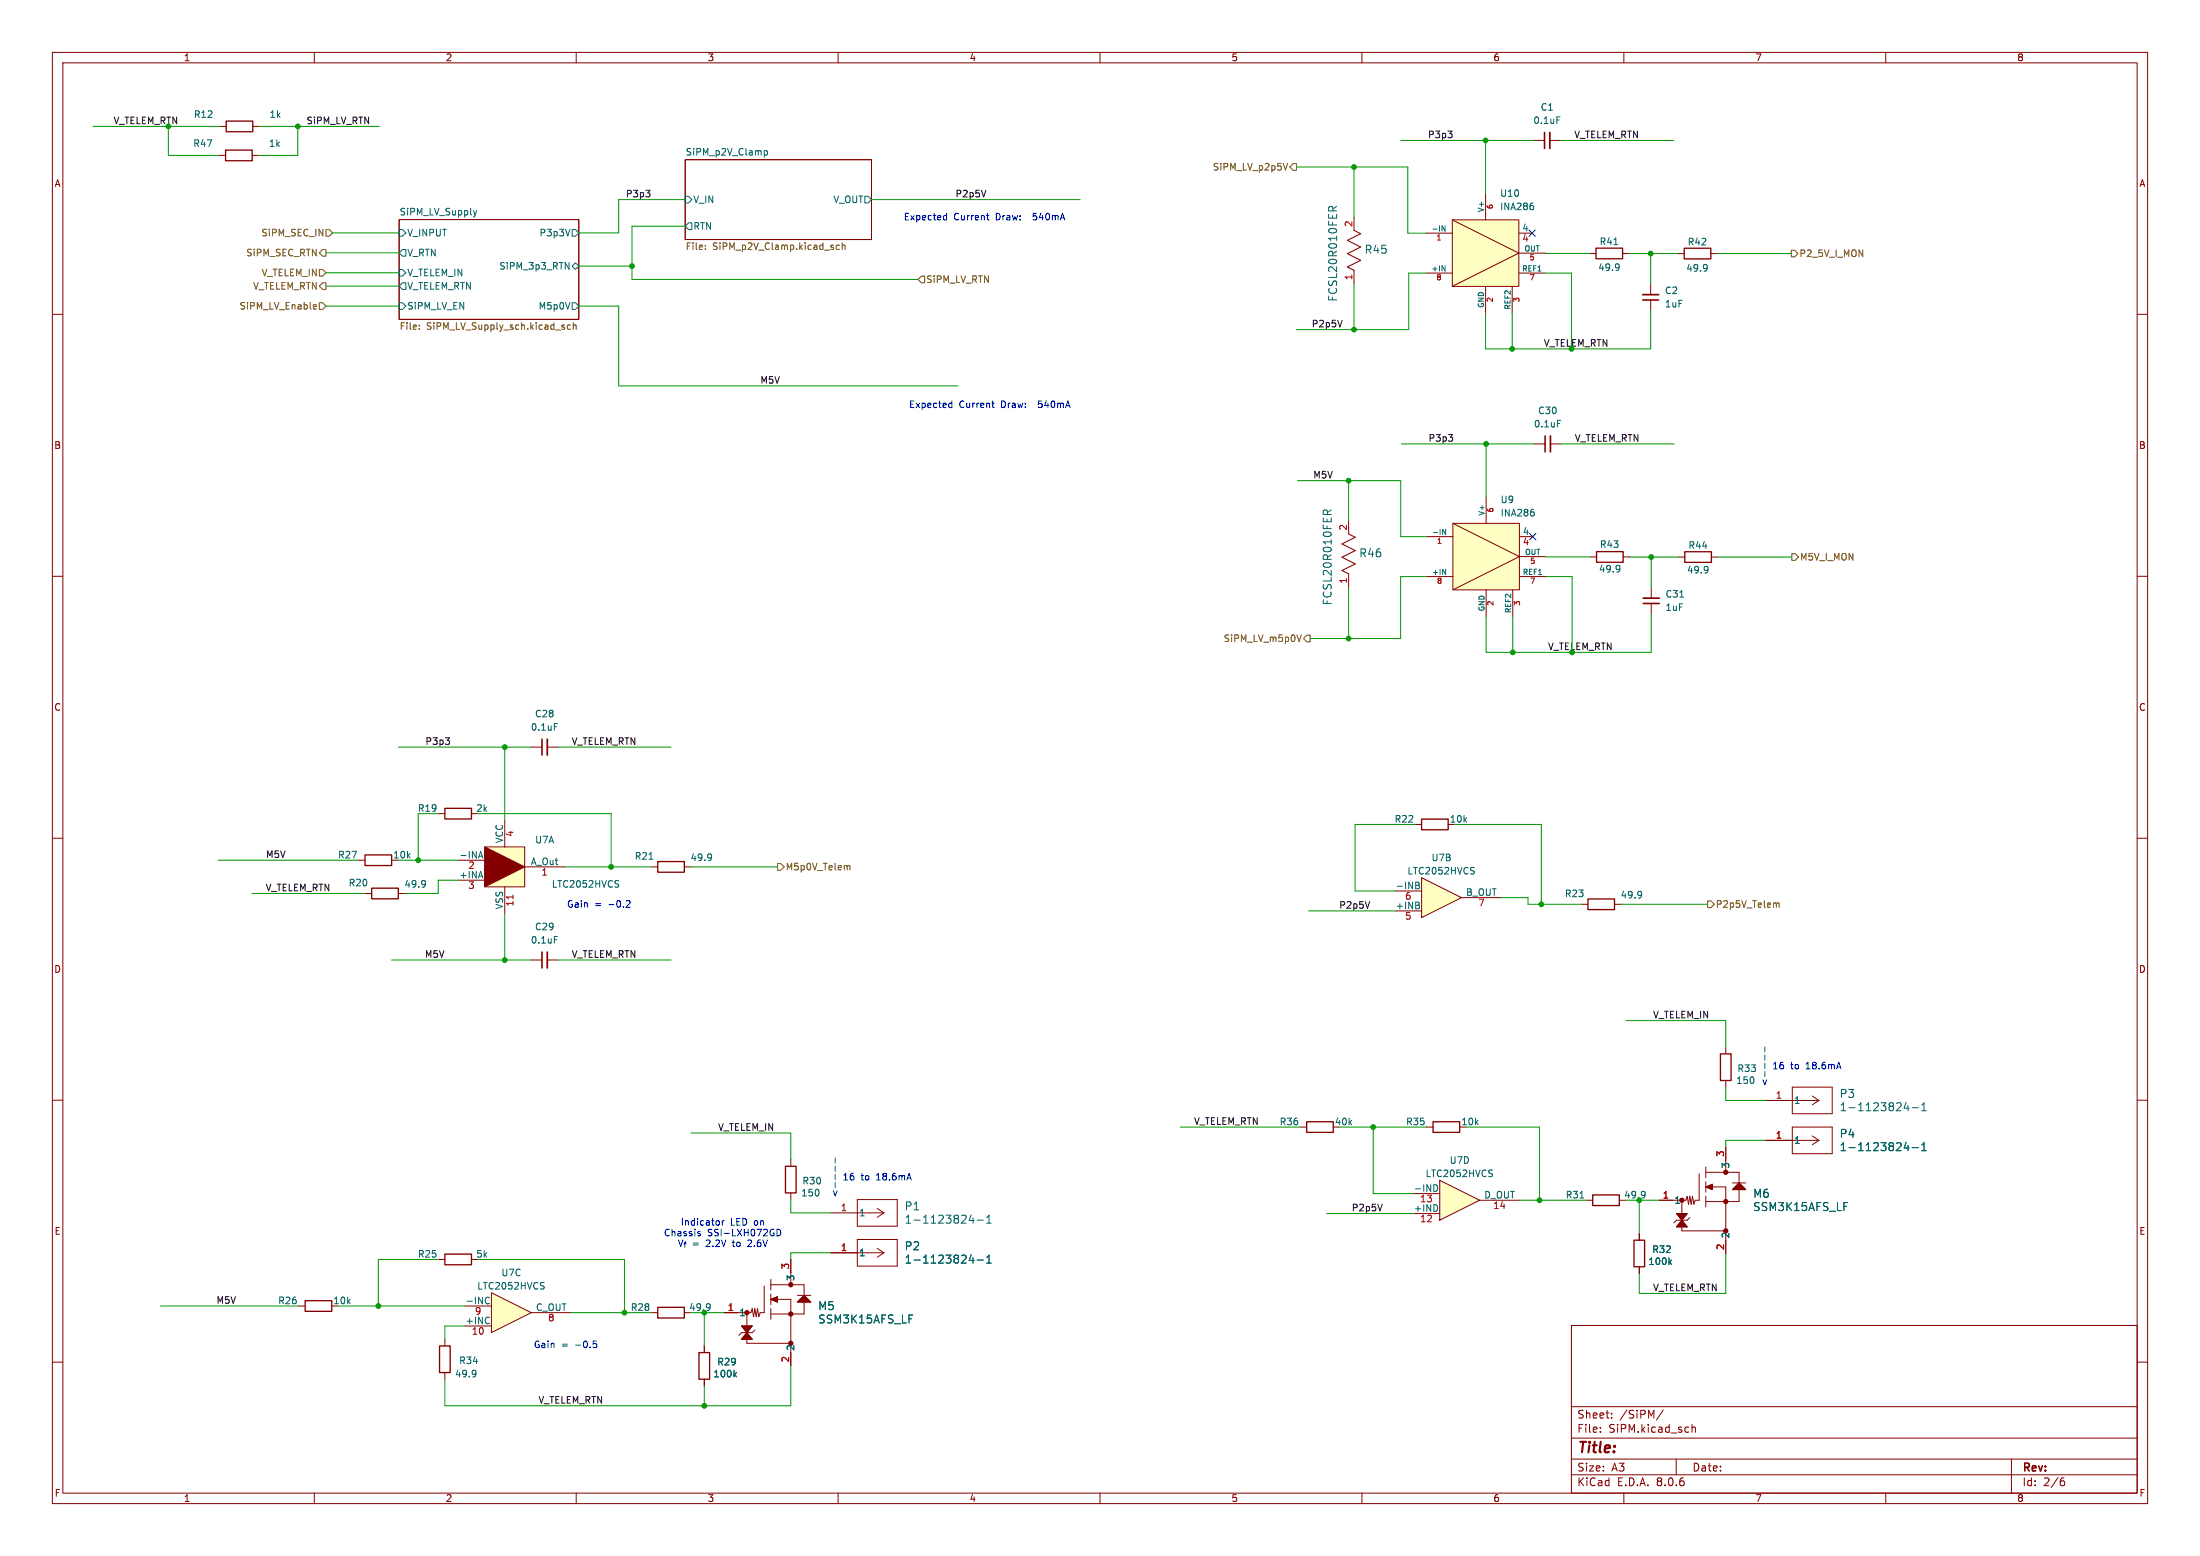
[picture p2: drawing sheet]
<svg xmlns="http://www.w3.org/2000/svg" width="420mm" height="297mm" viewBox="0 0 420 297" stroke-linecap="round" stroke-linejoin="round" font-family="sans-serif">
<g fill="none" stroke="#840000" stroke-width=".19">
<path d="M10 10h400v277h-400zM12 12h396v273h-396zM60 10v2M110 10v2M160 10v2M210 10v2M260 10v2M310 10v2M360 10v2M130.8 30.5h35.6v15.2h-35.6zM10 60h2M76.2 41.9h34.3v19.1h-34.3z"/>
<path d="M408 60h2M10 110h2M408 110h2M10 160h2M101.4 142.6h2.1M104.5 142.6h2M408 160h2M10 210h2M329.5 218.9v4.9M408 210h2M312.9 235.4v1.3M320.1 231.6h2l-2 2.6h2z"/>
<path d="M321.1 234.2v.7h8.4M321.1 229.1v2.5M322.6 232.4l-.5 .5h-2l-.6 .5M324.4 224v5.1h-.8l-.2 .8-.3-1.6-.2 1.6-.3-1.6-.3 1.6-.2-1.6-.3 .8h-5M325.6 222.7v2.1M325.6 225.5v2.1M325.6 228.3v2.1M325.6 226.6l1.3-.5v1zM325.6 223.8h6.4v2M326.9 226.6h2.6v12.7M330.7 227.1l1.3-1.3 1.3 1.3zM330.7 225.8h2.6"/>
<path d="M332 227.1v2.3h-6.4M10 260h2M300 253h108v32h-108zM312.9 241.8v1.3M408 260h2M300 278.5h108M300 274.5h108M300 268.5h108M305.5 273.2v.2M305.5 272.5v.1M307.7 270.5v.2M307.7 269.8v.1"/>
<path d="M317.5 269.1l-1.3 1.9M320 278.5v3M323 271.9v1.5M323 272.5l.2-.1 .4 .1 .1 .9M384 278.5v6.5M60 285v2M110 285v2M160 285v2M210 285v2M260 285v2M300 281.5h108M310 285v2"/>
<path d="M360 285v2M393.6 282.7h.3l.3 .2-.1 .5-.5 .2M394 282.1l-.4 .1"/>
</g>
<g fill="none" stroke="#006464" stroke-width=".19">
<path d="M130.8 37.5h.6l.7 .6-.7 .6h-.6zM145.9 28.8v1.2M145.9 28.8h.4l.2 .2-.1 .5h-.5M165.1 37.5h.6l.7 .6-.7 .6h-.6zM76.2 57.8h.6l.7 .6-.7 .7h-.6zM76.2 43.8h.6l.7 .7-.7 .6h-.6zM76.2 51.4h.6l.7 .7-.7 .6h-.6zM76.8 47.6h.7v1.3h-.7l-.6-.6zM76.8 54h.7v1.2h-.7l-.6-.6zM90.4 40.2l.3 .8M90.7 41l-.2 .4M91 40.2l-.3 .8"/>
<path d="M107.9 50.1l.7 1.3v-1.3M108.8 43.8l-.4 1.2M109.2 43.8h.7l.6 .7-.6 .6h-.7zM109.2 50.8l.7-.6 .6 .6-.6 .6zM109.2 57.8h.7l.6 .6-.6 .7h-.7zM131.4 42.5h.7v1.3h-.7l-.6-.6zM105.8 138.1h.6M352 229.5h.7M318.7 240.9l.4 .5M319.1 240.5l-.5 .5"/>
</g>
<path d="M134.7 47.5v.1M134.7 46.8v.2M160.2 46.8h-.3l-.3 .2 .2 .6h.4M160.8 46.9l.2-.1h.3v.8M160.8 46.4v1.2M80 62.7v.2M80 62.1v.1M107.7 62.5v.3M108.9 62.1l-.4-.1-.2 .3 .1 .5h.5M109.4 62.1l.2-.1 .3 .1 .1 .8M109.4 61.6v1.3" fill="none" stroke="#725600" stroke-width=".19"/>
<g fill="#840000" stroke="#840000" stroke-width=".19">
<path d="M325.6 226.6l1.3-.5v1z"/>
<path d="M330.7 227.1l1.3-1.3 1.3 1.3z"/>
<path d="M320.1 231.6h2l-1 1.3 1 1.3h-2l1-1.3z"/>
</g>
<g fill="none" stroke="#840000" stroke-width=".51">
<circle cx="321.1" cy="229.1" r=".25"/>
<circle cx="329.5" cy="223.8" r=".25"/>
<circle cx="329.5" cy="234.9" r=".25"/>
<circle cx="329.5" cy="229.4" r=".25"/>
</g>
<path d="M311.9 236.7h2.1v5.1h-2.1z" fill="none" stroke="#840000" stroke-width=".25"/>
<path d="M104.5 141.1v3" fill="none" stroke="#840000" stroke-width=".33"/>
<path d="M103.5 141.1v3" fill="none" stroke="#840000" stroke-width=".3"/>
<path d="M277.4 99.9h12.7v12.7h-12.7z" fill="#ffffc2"/>
<g fill="none" stroke="#840000" stroke-width=".19">
<path d="M41.9 24.1h1.3M48.3 24.1h1.2M292.8 26.8h2.1M295.9 26.8h2M303.4 48.4h1.3M309.8 48.4h1.2M277.4 99.9h12.7v12.7h-12.7zM277.4 99.9l12.7 6.3-12.7 6.4M283.7 94.8v5.1M292.9 84.7h2.1M296 84.7h2M272.3 102.4h5.1"/>
<path d="M272.3 110.1h5.1M283.7 112.6v5.1M288.8 112.6v5.1M290.1 102.4h2.5M290.1 106.2h5M290.1 110.1h5M303.5 106.3h1.3M309.9 106.3h1.2M315.2 112.1v2.1M315.2 115.2v2M83.7 155.3h1.2M90 155.3h1.3"/>
<path d="M270.1 157.4h1.3M68.4 164.2h1.3M69.7 170.5h1.3M76 170.5h1.3M272.3 215.1h1.3"/>
</g>
<g fill="none" stroke="#006464" stroke-width=".19">
<path d="M297.2 22.3h.6M308.1 46.7h.7M309 50.4l.1 .7-.2 .4M309.1 50.9l-.1 .2M292.8 97.8l.1 .1-.1 .5M297.3 80.2h.6M275.4 101l.6 1v-1M275.4 108.6l.6 1.1v-1.1M309.1 108l.1 .7-.1 .4M309.2 108.5l-.1 .2M320.7 114h.7M81.1 168.1l.1 .7-.2 .4"/>
<path d="M81.2 168.6l-.1 .2"/>
</g>
<path d="M43.2 23.1h5.1v2h-5.1zM304.7 47.4h5.1v2h-5.1zM304.8 105.3h5.1v2h-5.1zM84.9 154.3h5.1v2h-5.1zM271.4 156.4h5.1v2h-5.1zM69.7 163.2h5.1v2h-5.1zM71 169.5h5v2.1h-5zM273.6 214.1h5.1v2h-5.1z" fill="none" stroke="#840000" stroke-width=".25"/>
<path d="M295.9 25.3v3M296 83.2v3.1M313.7 114.2h3.1" fill="none" stroke="#840000" stroke-width=".33"/>
<path d="M294.9 25.3v3M295 83.2v3.1M313.7 115.2h3.1" fill="none" stroke="#840000" stroke-width=".3"/>
<path d="M92.5 161.7h7.7v7.6h-7.7z" fill="#ffffc2"/>
<g fill="#840000" stroke="#840000" stroke-width=".19">
<path d="M92.5 161.7l7.7 3.8-7.7 3.8z"/>
<path d="M147.2 248l1.2-.5v1z"/>
<path d="M153.5 247.3l1.3 1.2h-2.6z"/>
<path d="M141.6 253.1h2l-1 1.3 1 1.2h-2l1-1.2z"/>
</g>
<g fill="none" stroke="#840000" stroke-width=".19">
<path d="M41.8 29.7h1.3M48.1 29.7h1.3M96.4 156.6v5.1M87.5 164.2h5M87.5 168h5M92.5 161.7h7.7v7.6h-7.7zM96.4 169.3v5.1M100.2 165.5h7.6M124.3 250.6h1.3M130.6 250.6h1.3M141.6 253.1h2l-2 2.5h2zM142.6 255.6v.8h8.4"/>
<path d="M142.6 250.6v2.5M144.1 253.9l-.5 .5h-2l-.5 .5M145.9 245.5v5.1h-.8l-.2 .7-.3-1.5-.2 1.5-.3-1.5-.2 1.5-.3-1.5-.3 .8h-5M147.2 244.2v2M147.2 247v2M147.2 249.8v2M147.2 248l1.2-.5v1zM147.2 245.2h6.3v2.1M148.4 248h2.6v12.7M151 240.4v4.8M152.2 247.3h2.6M153.5 248.5v2.3h-6.3"/>
<path d="M153.5 247.3l1.3 1.2h-2.6z"/>
</g>
<path d="M97.9 170.8v.8" fill="none" stroke="#a90000" stroke-width=".19"/>
<path d="M91.3 163.8l.5-1.3 .4 1.3M91.5 163.4h.6M117.9 168.7l.2 .3-.2 .3M117.9 168.1h.2M135.4 248.9l.2 .7-.2 .4M135.6 249.4l-.2 .2M173.5 251h.7" fill="none" stroke="#006464" stroke-width=".19"/>
<path d="M43.1 28.6h5v2.1h-5zM125.6 249.5h5v2.1h-5z" fill="none" stroke="#840000" stroke-width=".25"/>
<g fill="none" stroke="#840000" stroke-width=".51">
<circle cx="142.6" cy="250.6" r=".25"/>
<circle cx="151" cy="256.4" r=".25"/>
<circle cx="151" cy="245.2" r=".25"/>
<circle cx="151" cy="250.8" r=".25"/>
</g>
<path d="M271.4 167.5l7.6 3.8-7.6 3.8z" fill="#ffffc2"/>
<path d="M124.3 165.5h1.3M130.6 165.5h1.3M266.3 173.9h5.1M266.3 170.1h5.1M271.4 167.5l7.6 3.8-7.6 3.8zM279 171.3h7.6M337.1 217.7h10.1M342.2 215.1h7.6v5.1h-7.6zM346 216.8l1.2 .9M347.2 217.7l-1.2 .8M84.9 255.6v1.3M84.9 262v1.3" fill="none" stroke="#840000" stroke-width=".19"/>
<g fill="none" stroke="#006464" stroke-width=".19">
<path d="M123.9 164h.7M135.7 163.1l.1 .6-.2 .4M135.8 163.5l-.1 .2M270.3 168.4l.6 .1v.2l-.2 .3M270.3 169h.4M270.7 169l.3 .2-.1 .3-.6 .1M270.9 172.9l.1 .1-.1 .4M270.9 172.3v.4M281.2 166.2l.3 .3-.3 .3M281.3 165.6h.2M363.9 218l-.4 1.1h1M364.2 218.6v1"/>
<path d="M365 219.1h1.2M366.9 219.6h.8M366.9 218.5l.4-.4v1.5M90.7 261.6l.2 .7-.2 .4M90.9 262.1l-.2 .2"/>
</g>
<path d="M125.6 164.5h5v2h-5zM83.9 256.9h2v5.1h-2z" fill="none" stroke="#840000" stroke-width=".25"/>
<path d="M93.8 246.7l7.6 3.9-7.6 3.8z" fill="#ffffc2"/>
<g fill="none" stroke="#840000" stroke-width=".19">
<path d="M315.1 54.2v2M315.1 57.3v2M320.3 48.4h1.2M326.6 48.4h1.3M257.5 99.4v2.5M257.5 109.5v2.6M320.4 106.3h1.2M326.7 106.3h1.3M301.9 172.6h1.2M308.2 172.6h1.3M329.5 199.9v1.3M248.2 215.1h1.2"/>
<path d="M329.5 206.2v1.3M337.1 210h10.1M342.2 207.5h7.6v5.1h-7.6zM346 209.2l1.2 .8M347.2 210l-1.2 .9M158.6 231.5h10.1M158.6 239.1h10.1M163.7 229h7.6v5h-7.6zM163.7 236.6h7.6v5.1h-7.6zM167.5 230.7l1.2 .8M167.5 238.3l1.2 .8M168.7 231.5l-1.2 .9"/>
<path d="M168.7 239.1l-1.2 .9M302.8 229.1h1.3M309.1 229.1h1.3M57 249.3h1.3M83.7 240.4h1.2M88.7 253.1h5.1M88.7 249.3h5.1M90 240.4h1.3M93.8 246.7l7.6 3.9-7.6 3.8zM101.4 250.6h7.7M134.5 256.9v1.3M134.5 263.3v1.2"/>
</g>
<g fill="none" stroke="#006464" stroke-width=".19">
<path d="M325.8 50.6l.1 .6-.2 .4M325.9 51l-.1 .2M252.6 98.2v-.6l.3-.3 .4 .2 .1 .7M254.1 97.3l-.7 .5M325.9 108.2l.2 .6-.2 .5M326.1 108.7l-.2 .1M313.3 170.2l.1 .7-.2 .4M313.4 170.7l-.1 .2M363.9 210.4l-.4 1.1h1M364.2 211v1M365 211.4h1.2M366.9 212h.8"/>
<path d="M366.9 210.9l.4-.4v1.5M185.4 231.9l-.4 1.1h1M185.4 239.5l-.4 1.1h1M185.8 232.5v1M186.5 232.9h1.2M188.4 233.5h.8M188.4 232.4l.4-.4v1.5M301.6 228.7h.8M313.9 227.5l.2 .6-.2 .4M314.1 227.9l-.2 .2M92.9 247.7h.5M93.4 251.5h.1"/>
<path d="M93.4 252.6h.1M93.4 248.7l-.5 .1M103.6 245.5l.3 .2-.3 .4M103.7 244.8h.2M185.8 240.1v1M186.5 240.5h1.2M188.4 240l.4-.4v1.5M188.4 241.1h.8M140.2 262.3l.4 .5M140.6 262l-.5 .5"/>
</g>
<path d="M321.5 47.4h5.1v2h-5.1zM321.6 105.3h5.1v2h-5.1zM303.1 171.6h5.1v2h-5.1zM249.4 214.1h5.1v2h-5.1zM328.4 201.2h2.1v5h-2.1zM84.9 239.4h5.1v2h-5.1zM304.1 228.1h5v2h-5zM58.3 248.3h5v2h-5zM133.4 258.2h2.1v5.1h-2.1z" fill="none" stroke="#840000" stroke-width=".25"/>
<path d="M313.6 56.2h3" fill="none" stroke="#840000" stroke-width=".33"/>
<path d="M313.6 57.3h3" fill="none" stroke="#840000" stroke-width=".3"/>
<path d="M257.5 101.9l1.2 .7-2.5 1.2 2.5 1.3-2.5 1.3 2.5 1.2-2.5 1.3 1.3 .6" fill="none" stroke="#840000" stroke-width=".2"/>
<path d="M277.3 42h12.7v12.7h-12.7z" fill="#ffffc2"/>
<path d="M283.6 36.9v5.1M272.2 44.5h5.1M272.2 52.1h5.1M277.3 42h12.7v12.7h-12.7zM277.3 42l12.7 6.3-12.7 6.4M283.6 54.7v5M288.7 54.7v5M290 44.5h2.5M290 48.3h5M290 52.1h5" fill="none" stroke="#840000" stroke-width=".19"/>
<path d="M292.7 39.3l.1 .2-.1 .5M275.3 43.1l.6 1v-1M275.3 50.7l.6 1v-1" fill="none" stroke="#006464" stroke-width=".19"/>
<path d="M274.8 225.3l7.7 3.8-7.7 3.8z" fill="#ffffc2"/>
<g fill="none" stroke="#840000" stroke-width=".19">
<path d="M258.5 41.4v2.6M258.5 51.6v2.5M101.4 183.2h2.1M104.5 183.2h2M329.5 218.9v2.6M337.1 217.7h5.1M151 221.3v1.3M151 227.7v1.3M158.6 239.1h5.1M269.8 231.6h5M269.8 227.8h5M274.8 225.3l7.7 3.8-7.7 3.8z"/>
<path d="M282.5 229.1h7.6M312.9 235.4v1.3M316.8 229.1h2.5M329.5 236.7v2.6M134.5 256.9v1.3M138.3 250.6h2.5M151 240.4v2.5M151 258.2v2.5M312.9 241.8v1.3M134.5 263.3v1.2"/>
</g>
<g fill="none" stroke="#006464" stroke-width=".19">
<path d="M255.2 39.4l-.8 .5M253.6 40.3v-.6l.3-.3 .5 .1v.8M105.8 178.7h.6M363.9 218l-.4 1.1h1M364.2 218.6v1M365 219.1h1.2M366.9 219.6h.8M366.9 218.5l.4-.4v1.5M185.4 239.5l-.4 1.1h1M273.7 226.1a.64 .64 0 0 1 .8 .7 .64 .64 0 0 1-.8 .6M274.4 230.3v.6M284.7 224l.2 .2-.2 .4"/>
<path d="M284.7 223.3l.2 .1M352 229.5h.7M173.5 251h.7M185.8 240.1v1M186.5 240.5h1.2M188.4 241.1h.8M188.4 240l.4-.4v1.5M318.7 240.9l.4 .5M319.1 240.5l-.5 .5M140.2 262.3l.4 .5M140.6 262l-.5 .5"/>
</g>
<path d="M104.5 181.7v3.1" fill="none" stroke="#840000" stroke-width=".33"/>
<path d="M103.5 181.7v3.1" fill="none" stroke="#840000" stroke-width=".3"/>
<path d="M258.5 44l1.3 .6-2.6 1.3 2.6 1.2-2.6 1.3 2.6 1.3-2.6 1.3 1.3 .6" fill="none" stroke="#840000" stroke-width=".2"/>
<path d="M149.9 222.6h2.1v5.1h-2.1z" fill="none" stroke="#840000" stroke-width=".25"/>
<g fill="none" stroke="#725600" stroke-width=".19">
<path d="M245.8 31.2l-.4 1.3M246.9 31.2h.6v1.3h-.6l-.7-.6zM60 58.2h.4v.3l-.6 .1M60.4 58.9l-.4 .1M61 57.8h.6l.6 .6-.6 .7h-.6zM61 51.4h.6l.6 .7-.6 .6h-.6zM61.6 54h.6v1.2h-.6l-.6-.6zM61.6 47.6h.6v1.3h-.6l-.6-.6zM62.2 43.8h.7l.6 .7-.6 .6h-.7zM175.3 53.3l.6-.6h.6v1.3h-.6zM342 47.8h.6l.6 .6-.6 .6h-.6zM342.1 105.7h.6l.6 .6-.6 .7h-.6z"/>
<path d="M248.4 121.2l-.4 1.3M249.5 121.2h.6v1.3h-.6l-.7-.6zM148.4 164.8h.7l.6 .7-.6 .6h-.7zM161.8 165.3h.4l.1 .7M326 172h.6l.7 .6-.7 .6h-.6zM339.2 172.4h.4l.1 .8"/>
</g>
<path d="M123.3 36.3h.8l-.4 .5M124 36.9v.6M188.2 36.3l-.4 1.3M276.4 25h.8l-.4 .5M277.1 25.6v.6M256.2 61.1l-.4 1.3M276.5 83h.8l-.4 .4M277.2 83.6v.5M85 140.8h.8l-.4 .5M85.8 141.4v.6M261.5 172.1l-.4 1.3M263.9 229.9l-.5 1.2" fill="none" stroke="#0f0f0f" stroke-width=".19"/>
<g fill="none" stroke="#0000c2" stroke-width=".19">
<path d="M180.2 41.9h.5M180.2 41.2h.5M180.7 40.7v1.3M188.3 41.1h.5M188.5 41.8l.3 .2M181.2 77.7h.5M181.2 77h.5M181.7 76.5v1.3M189.3 77h.5M189.5 77.6l.3 .2M119.7 171.9l.5 .1 .1 .3-.8 .9h.8M336.9 199.8v1"/>
<path d="M336.9 201.4v1M336.9 203v.9M133.4 235.5h.3v.2l-.4 .2M133.4 235.1h.3M137.2 233.1l.1 .2-.1 .5M137.9 233v.9M138.3 233l-.4 .3M148.3 234.6a.64 .64 0 0 1 .8 .7 .64 .64 0 0 1-.8 .6zM159.4 221v1M159.4 222.6v1M159.4 224.2v.9M113.3 256h.6"/>
<path d="M113.4 256.5h.3l.2 .2v.4l-.5 .1"/>
</g>
<g fill="none" stroke="#009600" stroke-width=".19">
<path d="M17.8 24.1h24.1M32.1 24.1v5.6h9.7M49.5 24.1h22.9M56.8 24.1v5.6h-7.4M130.8 38.1h-12.7v6.4h-7.6M166.4 38.1h39.8M247.5 31.9h21.3v12.6h3.4M258.5 31.9v9.5M267.4 26.8h25.4M283.6 26.8v10.1M297.9 26.8h21.6M62.2 58.4h14"/>
<path d="M62.2 54.6h14M62.2 48.3h14M62.2 52.1h14M63.5 44.5h12.7M110.5 58.4h7.6v15.3h64.8M110.5 50.8h10.1M130.8 43.2h-10.2v10.1h54.7M258.5 54.1v8.8M272.2 52.1h-3.3v10.8h-21.4M288.7 59.7v6.9M295 52.1h5v14.5M295 48.3l8.4 .1"/>
<path d="M311 48.4h9.3M311 48.4h.1M315.1 48.4v5.8M315.1 59.3v7.3h-31.5v-6.9M327.9 48.4h14.1M247.7 91.8h19.7v10.6h4.9M257.5 91.8v7.6M267.5 84.7h25.4M283.7 84.7v10.1M298 84.7h21.6M257.5 112.1v9.8M272.3 110.1h-4.9v11.8h-17.3"/>
<path d="M288.8 117.7v6.8M295.1 110.1h5v14.4M295.1 106.2l8.4 .1M311.1 106.3h9.3M315.2 117.2v7.3h-31.5v-6.8M315.2 106.3v5.8M328 106.3h14.1M76 142.6h25.4M83.7 155.3h-3.9v8.9M91.3 155.3h25.4v10.2M96.4 142.6v14M106.5 142.6h21.6"/>
<path d="M270.1 157.4h-11.4v12.7h7.6M277.7 157.4h16.5v15.2M41.7 164.2h26.7M48.1 170.5h21.6M76 164.2h11.5M87.5 168h-3.8v2.5h-6.4M96.4 174.4v8.8M107.8 165.5h16.5M131.9 165.5h16.5M249.8 173.9h16.5M286.6 171.3h5.1v1.3h10.2M309.5 172.6h16.5"/>
<path d="M74.8 183.2h26.6M106.5 183.2h21.6M310.4 194.8h19.1v5.1M131.9 216.3h19.1v5M225.3 215.1h22.9M255.8 215.1h16.5M262.1 215.1v12.7h7.7M279.9 215.1h14v14M329.5 207.5v2.5h7.6M337.1 217.7h-7.6v1.2M151 229v2.5h7.6M158.6 239.1h-7.6v1.3"/>
<path d="M253.3 231.6h16.5M290.1 229.1h12.7M316.8 229.1h-3.9v6.3M329.5 239.3v7.6h-16.6v-3.8M30.6 249.3h26.4M64.6 249.3h24.1M83.7 240.4h-11.5v8.9M88.7 253.1h-3.8v2.5M91.3 240.4h27.9v10.2M109.1 250.6h15.2M138.3 250.6h-3.8v6.3M134.5 264.5v3.8"/>
<path d="M151 260.7v7.6h-66.1v-5"/>
</g>
<path d="M291.9 43.9l1.2 1.2M293.1 43.9l-1.2 1.2M292 101.8l1.2 1.2M293.2 101.8l-1.2 1.2" fill="none" stroke="#000084" stroke-width=".19"/>
<g fill="#009600" stroke="#009600" stroke-width=".19">
<circle cx="288.8" cy="124.5" r=".46"/>
<circle cx="315.2" cy="106.3" r=".46"/>
<circle cx="283.7" cy="84.7" r=".46"/>
<circle cx="257.5" cy="121.9" r=".46"/>
<circle cx="257.5" cy="91.8" r=".46"/>
<circle cx="262.1" cy="215.1" r=".46"/>
<circle cx="315.1" cy="48.4" r=".46"/>
<circle cx="288.7" cy="66.6" r=".46"/>
<circle cx="283.6" cy="26.8" r=".46"/>
<circle cx="258.5" cy="31.9" r=".46"/>
<circle cx="258.5" cy="62.9" r=".46"/>
<circle cx="293.9" cy="229.1" r=".46"/>
<circle cx="294.2" cy="172.6" r=".46"/>
<circle cx="134.5" cy="268.3" r=".46"/>
<circle cx="72.2" cy="249.3" r=".46"/>
<circle cx="119.2" cy="250.6" r=".46"/>
<circle cx="96.4" cy="183.2" r=".46"/>
<circle cx="116.7" cy="165.5" r=".46"/>
<circle cx="79.8" cy="164.2" r=".46"/>
<circle cx="96.4" cy="142.6" r=".46"/>
<circle cx="120.6" cy="50.8" r=".46"/>
<circle cx="56.8" cy="24.1" r=".46"/>
</g>
<text font-size="2.8" fill="#840000" x="301" y="277.9">Title:</text>
<g font-size="2.1" fill="#006464">
<text x="260.4" y="48.6">R45</text>
<text x="255.5" y="57.7" transform="rotate(-90 255.5 57.7)">FCSL20R010FER</text>
<text x="259.4" y="106.6">R46</text>
<text x="254.4" y="115.6" transform="rotate(-90 254.4 115.6)">FCSL20R010FER</text>
<text x="351.1" y="209.8">P3</text>
<text x="351.1" y="212.3">1-1123824-1</text>
<text x="351.1" y="217.4">P4</text>
<text x="351.1" y="219.9">1-1123824-1</text>
<text x="172.6" y="231.2">P1</text>
<text x="172.6" y="233.8">1-1123824-1</text>
<text x="334.6" y="228.8">M6</text>
<text x="334.6" y="231.4">SSM3K15AFS_LF</text>
<text x="172.6" y="238.8">P2</text>
<text x="172.6" y="241.4">1-1123824-1</text>
<text x="156.1" y="250.3">M5</text>
<text x="156.1" y="252.8">SSM3K15AFS_LF</text>
</g>
<g font-size="2.1" fill="#840000">
<text x="301" y="273.7">File:</text>
<text x="301" y="271">Sheet:</text>
<text x="307.1" y="273.7">SiPM.kicad_sch</text>
<text x="309.2" y="271">/SiPM/</text>
<text x="301" y="281.1">Size:</text>
<text x="307.6" y="281.1">A3</text>
<text x="323" y="281.1">Date:</text>
<text x="386" y="281.3">Rev:</text>
<text x="301" y="283.9">KiCad</text>
<text x="308.7" y="283.9">E.D.A.</text>
<text x="316.3" y="283.9">8.0.6</text>
<text x="386" y="283.9">Id:</text>
<text x="390.1" y="283.9">2/6</text>
</g>
<g font-size="1.8" fill="#840000">
<text x="35" y="11.9">1</text>
<text x="85" y="11.9">2</text>
<text x="135" y="11.9">3</text>
<text x="185" y="11.9">4</text>
<text x="235" y="11.9">5</text>
<text x="285" y="11.9">6</text>
<text x="335" y="11.9">7</text>
<text x="385" y="11.9">8</text>
<text x="10.3" y="35.9">A</text>
<text x="408.3" y="35.9">A</text>
<text x="10.3" y="85.9">B</text>
<text x="408.2" y="85.9">B</text>
<text x="10.3" y="135.9">C</text>
<text x="408.2" y="135.9">C</text>
<text x="10.3" y="185.9">D</text>
<text x="408.2" y="185.9">D</text>
<text x="10.3" y="235.9">E</text>
<text x="408.3" y="235.9">E</text>
<text x="10.3" y="285.9">F</text>
<text x="35" y="286.9">1</text>
<text x="85" y="286.9">2</text>
<text x="135" y="286.9">3</text>
<text x="185" y="286.9">4</text>
<text x="235" y="286.9">5</text>
<text x="285" y="286.9">6</text>
<text x="335" y="286.9">7</text>
<text x="385" y="286.9">8</text>
<text x="408.3" y="285.9">F</text>
</g>
<g font-size="1.8" fill="#009600">
<text x="21.6" y="23.8">V_TELEM_RTN</text>
<text x="294.6" y="66.2">V_TELEM_RTN</text>
<text x="295.4" y="124.2">V_TELEM_RTN</text>
<text x="310" y="228.9">49.9</text>
<text x="131.5" y="250.4">49.9</text>
</g>
<g font-size="1.8" fill="#006464">
<text x="36.9" y="22.7">R12</text>
<text x="51.4" y="22.7">1k</text>
<text x="292.6" y="23.9">0.1uF</text>
<text x="294" y="21.3">C1</text>
<text x="36.8" y="28.2">R47</text>
<text x="51.2" y="28.2">1k</text>
<text x="130.8" y="29.8">SiPM_p2V_Clamp</text>
<text x="76.2" y="41.2">SiPM_LV_Supply</text>
<text x="132.3" y="39">V_IN</text>
<text x="159" y="39">V_OUT</text>
<text x="286.3" y="37.8">U10</text>
<text x="286.3" y="40.3">INA286</text>
<text x="77.7" y="45.3">V_INPUT</text>
<text x="102.9" y="45.3">P3p3V</text>
<text x="132.3" y="44">RTN</text>
<text x="290.5" y="44.2">4</text>
<text x="305.3" y="47">R41</text>
<text x="322.1" y="47">R42</text>
<text x="77.7" y="49.1">V_RTN</text>
<text x="77.7" y="52.9">V_TELEM_IN</text>
<text x="95.2" y="51.7">SiPM_3p3_RTN</text>
<text x="305" y="51.9">49.9</text>
<text x="321.8" y="52.1">49.9</text>
<text x="77.7" y="59.3">SiPM_LV_EN</text>
<text x="77.7" y="55.5">V_TELEM_RTN</text>
<text x="102.7" y="59.3">M5p0V</text>
<text x="317.8" y="56.3">C2</text>
<text x="317.8" y="58.9">1uF</text>
<text x="292.7" y="81.8">0.1uF</text>
<text x="293.5" y="79.2">C30</text>
<text x="286.4" y="96.2">U9</text>
<text x="286.4" y="98.8">INA286</text>
<text x="290.6" y="102.2">4</text>
<text x="305.3" y="104.8">R43</text>
<text x="322.2" y="105">R44</text>
<text x="305.2" y="109.5">49.9</text>
<text x="322" y="109.7">49.9</text>
<text x="317.9" y="114.3">C31</text>
<text x="317.9" y="116.8">1uF</text>
<text x="102" y="137.1">C28</text>
<text x="101.2" y="139.7">0.1uF</text>
<text x="79.7" y="155.2">R19</text>
<text x="90.8" y="155.2">2k</text>
<text x="96.1" y="161" transform="rotate(-90 96.1 161)">VCC</text>
<text x="102.1" y="161.2">U7A</text>
<text x="266.1" y="157.2">R22</text>
<text x="276.7" y="157.2">10k</text>
<text x="64.4" y="164">R27</text>
<text x="75" y="164">10k</text>
<text x="87.6" y="163.9">-INA</text>
<text x="87.6" y="167.8">+INA</text>
<text x="101.2" y="165.2">A_Out</text>
<text x="121.1" y="164.3">R21</text>
<text x="131.7" y="164.6">49.9</text>
<text x="268.6" y="167.1">LTC2052HVCS</text>
<text x="273.2" y="164.6">U7B</text>
<text x="66.5" y="169.4">R20</text>
<text x="77.1" y="169.6">49.9</text>
<text x="96.1" y="173.7" transform="rotate(-90 96.1 173.7)">VSS</text>
<text x="105.2" y="169.6">LTC2052HVCS</text>
<text x="266.4" y="173.6">+INB</text>
<text x="266.4" y="169.8">-INB</text>
<text x="279.8" y="171.1">B_OUT</text>
<text x="298.7" y="171.4">R23</text>
<text x="309.3" y="171.7">49.9</text>
<text x="102" y="177.8">C29</text>
<text x="101.2" y="180.3">0.1uF</text>
<text x="331.4" y="207.1">150</text>
<text x="331.6" y="204.8">R33</text>
<text x="244.2" y="215">R36</text>
<text x="254.7" y="215">40k</text>
<text x="268.3" y="215">R35</text>
<text x="278.9" y="215">10k</text>
<text x="342.4" y="210.9">1</text>
<text x="342.4" y="218.5">1</text>
<text x="153.1" y="226.3">R30</text>
<text x="269.8" y="227.6">-IND</text>
<text x="272.1" y="224.9">LTC2052HVCS</text>
<text x="276.6" y="222.3">U7D</text>
<text x="330.3" y="223.1" transform="rotate(-90 330.3 223.1)">3</text>
<text x="152.9" y="228.6">150</text>
<text x="163.9" y="232.4">1</text>
<text x="269.8" y="231.4">+IND</text>
<text x="283.2" y="228.8">D_OUT</text>
<text x="298.8" y="228.9">R31</text>
<text x="319.5" y="230">1</text>
<text x="163.9" y="240">1</text>
<text x="315.3" y="239.4">R32</text>
<text x="330.3" y="236.5" transform="rotate(-90 330.3 236.5)">2</text>
<text x="79.7" y="240.2">R25</text>
<text x="90.8" y="240.2">5k</text>
<text x="95.6" y="243.8">U7C</text>
<text x="151.8" y="244.6" transform="rotate(-90 151.8 244.6)">3</text>
<text x="314.6" y="241.6">100k</text>
<text x="53" y="249.1">R26</text>
<text x="63.5" y="249.1">10k</text>
<text x="88.8" y="249">-INC</text>
<text x="91" y="246.3">LTC2052HVCS</text>
<text x="102.2" y="250.3">C_OUT</text>
<text x="120.3" y="250.4">R28</text>
<text x="141.1" y="251.4">1</text>
<text x="88.8" y="252.8">+INC</text>
<text x="151.8" y="257.9" transform="rotate(-90 151.8 257.9)">2</text>
<text x="86.8" y="263.1">49.9</text>
<text x="87.6" y="260.6">R34</text>
<text x="136.1" y="263.1">100k</text>
<text x="136.8" y="260.8">R29</text>
</g>
<g font-size="1.8" fill="#0f0f0f">
<text x="58.4" y="23.8">SiPM_LV_RTN</text>
<text x="272.5" y="26.5">P3p3</text>
<text x="300.4" y="26.5">V_TELEM_RTN</text>
<text x="119.4" y="37.7">P3p3</text>
<text x="182.3" y="37.7">P2p5V</text>
<text x="250.3" y="62.6">P2p5V</text>
<text x="145.1" y="73.3">M5V</text>
<text x="272.6" y="84.4">P3p3</text>
<text x="300.6" y="84.4">V_TELEM_RTN</text>
<text x="250.6" y="91.4">M5V</text>
<text x="81.1" y="142.3">P3p3</text>
<text x="109.1" y="142.3">V_TELEM_RTN</text>
<text x="50.7" y="163.8">M5V</text>
<text x="50.6" y="170.2">V_TELEM_RTN</text>
<text x="255.6" y="173.5">P2p5V</text>
<text x="81" y="182.9">M5V</text>
<text x="109.1" y="182.9">V_TELEM_RTN</text>
<text x="315.5" y="194.5">V_TELEM_IN</text>
<text x="137" y="215.9">V_TELEM_IN</text>
<text x="227.9" y="214.8">V_TELEM_RTN</text>
<text x="258" y="231.3">P2p5V</text>
<text x="41.2" y="248.9">M5V</text>
<text x="315.5" y="246.5">V_TELEM_RTN</text>
<text x="102.7" y="268">V_TELEM_RTN</text>
</g>
<g font-size="1.8" fill="#725600">
<text x="231.4" y="32.7">SiPM_LV_p2p5V</text>
<text x="49.8" y="45.3">SiPM_SEC_IN</text>
<text x="46.9" y="49.1">SiPM_SEC_RTN</text>
<text x="49.9" y="52.9">V_TELEM_IN</text>
<text x="130.8" y="48">File:</text>
<text x="136" y="48">SiPM_p2V_Clamp.kicad_sch</text>
<text x="343.4" y="49.3">P2_5V_I_MON</text>
<text x="45.6" y="59.3">SiPM_LV_Enable</text>
<text x="48.2" y="55.5">V_TELEM_RTN</text>
<text x="176.7" y="54.2">SiPM_LV_RTN</text>
<text x="76.2" y="63.3">File:</text>
<text x="81.4" y="63.3">SiPM_LV_Supply_sch.kicad_sch</text>
<text x="343.5" y="107.2">M5V_I_MON</text>
<text x="233.5" y="122.7">SiPM_LV_m5p0V</text>
<text x="149.9" y="166.3">M5p0V_Telem</text>
<text x="327.5" y="173.5">P2p5V_Telem</text>
</g>
<g font-size="1.8" fill="#0000c2">
<text x="172.4" y="42.3">Expected</text>
<text x="182.1" y="42.3">Current</text>
<text x="190.2" y="42.3">Draw:</text>
<text x="197.7" y="42.3">540mA</text>
<text x="173.5" y="78.1">Expected</text>
<text x="183.1" y="78.1">Current</text>
<text x="191.2" y="78.1">Draw:</text>
<text x="198.7" y="78.1">540mA</text>
<text x="108.1" y="173.4">Gain</text>
<text x="113.5" y="173.4">=</text>
<text x="116.2" y="173.4">-0.2</text>
<text x="337.7" y="207.5" transform="rotate(-90 337.7 207.5)">&lt;----</text>
<text x="338.2" y="204.3">16</text>
<text x="341.8" y="204.3">to</text>
<text x="344.9" y="204.3">18.6mA</text>
<text x="160.8" y="225.5">16</text>
<text x="164.3" y="225.5">to</text>
<text x="167.4" y="225.5">18.6mA</text>
<text x="160.2" y="228.7" transform="rotate(-90 160.2 228.7)">&lt;----</text>
<text x="126.6" y="236.2">Chassis</text>
<text x="129.3" y="238.2">V_{f}</text>
<text x="129.9" y="234.1">Indicator</text>
<text x="132.1" y="238.2">=</text>
<text x="134.9" y="238.2">2.2V</text>
<text x="135.1" y="236.2">SSI-LXH072GD</text>
<text x="139.4" y="234.1">LED on</text>
<text x="140.2" y="238.2">to</text>
<text x="143.2" y="238.2">2.6V</text>
<text x="101.8" y="257.5">Gain</text>
<text x="107.1" y="257.5">=</text>
<text x="109.9" y="257.5">-0.5</text>
</g>
<g font-size="1.8" fill="#a90000">
<text x="258.2" y="43.4" transform="rotate(-90 258.2 43.4)">2</text>
<text x="290.5" y="46.5">4</text>
<text x="258.2" y="53.6" transform="rotate(-90 258.2 53.6)">1</text>
<text x="257.2" y="101.4" transform="rotate(-90 257.2 101.4)">2</text>
<text x="290.6" y="104.4">4</text>
<text x="257.2" y="111.5" transform="rotate(-90 257.2 111.5)">1</text>
<text x="98.3" y="159.8" transform="rotate(-90 98.3 159.8)">4</text>
<text x="89.3" y="166.2">2</text>
<text x="103.3" y="167.4">1</text>
<text x="89.3" y="170">3</text>
<text x="98.3" y="173.1" transform="rotate(-90 98.3 173.1)">11</text>
<text x="268.1" y="172">6</text>
<text x="282.1" y="173.3">7</text>
<text x="268.1" y="175.9">5</text>
<text x="338.9" y="209.8">1</text>
<text x="329.2" y="220.9" transform="rotate(-90 329.2 220.9)">3</text>
<text x="338.9" y="217.4">1</text>
<text x="160.4" y="231.3">1</text>
<text x="271" y="233.6">12</text>
<text x="271" y="229.8">13</text>
<text x="285" y="231.1">14</text>
<text x="317.3" y="228.8">1</text>
<text x="160.4" y="238.9">1</text>
<text x="329.2" y="238.7" transform="rotate(-90 329.2 238.7)">2</text>
<text x="150.7" y="242.4" transform="rotate(-90 150.7 242.4)">3</text>
<text x="90.6" y="251.3">9</text>
<text x="138.8" y="250.3">1</text>
<text x="90" y="255.1">10</text>
<text x="104.5" y="252.5">8</text>
<text x="150.7" y="260.2" transform="rotate(-90 150.7 260.2)">2</text>
</g>
<g font-size="1.4" fill="#006464">
<text x="283.3" y="40.6" transform="rotate(-90 283.3 40.6)">V+</text>
<text x="273.2" y="44.2">-IN</text>
<text x="273.2" y="51.9">+IN</text>
<text x="290.5" y="51.9">REF1</text>
<text x="290.9" y="48.1">OUT</text>
<text x="283.3" y="58.9" transform="rotate(-90 283.3 58.9)">GND</text>
<text x="288.4" y="59.2" transform="rotate(-90 288.4 59.2)">REF2</text>
<text x="283.5" y="98.5" transform="rotate(-90 283.5 98.5)">V+</text>
<text x="273.3" y="102.2">-IN</text>
<text x="291" y="106">OUT</text>
<text x="273.3" y="109.8">+IN</text>
<text x="290.6" y="109.8">REF1</text>
<text x="283.5" y="116.8" transform="rotate(-90 283.5 116.8)">GND</text>
<text x="288.5" y="117.1" transform="rotate(-90 288.5 117.1)">REF2</text>
</g>
<g font-size="1.4" fill="#a90000">
<text x="285.3" y="40" transform="rotate(-90 285.3 40)">6</text>
<text x="274.1" y="46.2">1</text>
<text x="274.1" y="53.9">8</text>
<text x="291.9" y="50">5</text>
<text x="291.9" y="53.9">7</text>
<text x="285.3" y="57.8" transform="rotate(-90 285.3 57.8)">2</text>
<text x="290.4" y="57.8" transform="rotate(-90 290.4 57.8)">3</text>
<text x="285.4" y="98" transform="rotate(-90 285.4 98)">6</text>
<text x="274.2" y="104.2">1</text>
<text x="292" y="108">5</text>
<text x="274.2" y="111.8">8</text>
<text x="292" y="111.8">7</text>
<text x="285.4" y="115.7" transform="rotate(-90 285.4 115.7)">2</text>
<text x="290.5" y="115.7" transform="rotate(-90 290.5 115.7)">3</text>
</g>
</svg>
